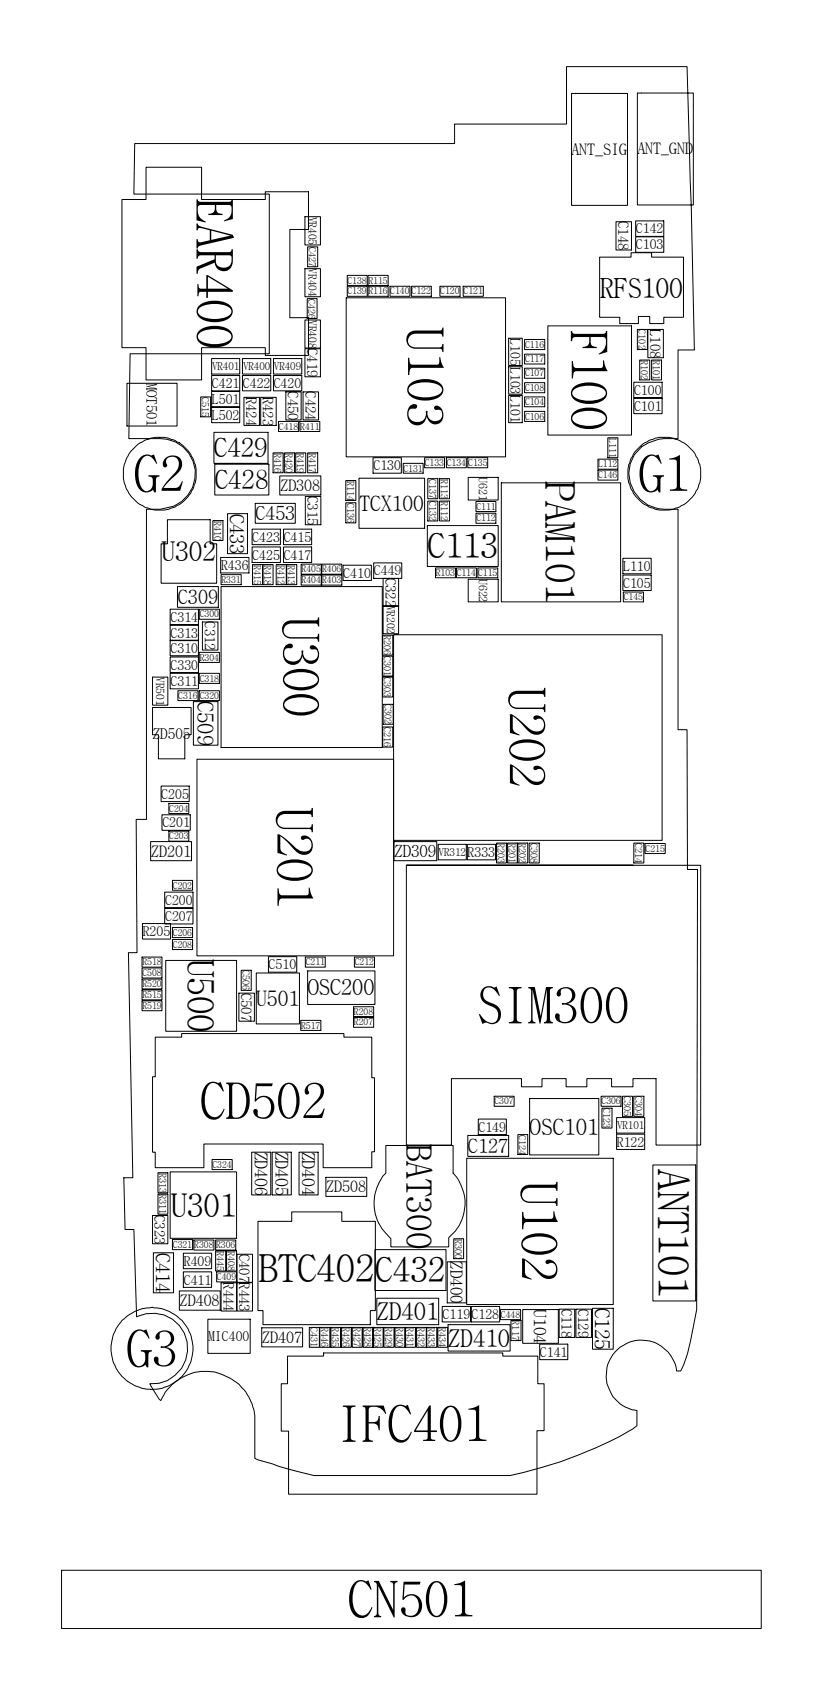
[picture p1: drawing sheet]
<svg xmlns="http://www.w3.org/2000/svg" width="82mm" height="170mm" viewBox="0 0 82 170" stroke-linecap="round" stroke-linejoin="round" font-family="sans-serif">
<g fill="none" stroke="#000" stroke-width=".1">
<path d="M13.6 14.5h32.3v-2h11.3v-5.8h12.2l.4 14 .3 14.6h-1.6v9a5.1 5.1 0 0 0-3.7 .8 3.6 3.6 0 0 0-1 4 3.6 3.6 0 0 0 3.3 2.3h1.4v22.3h.9v14.1h1v44.5l-1 4.4-.7 1.8h-.4a3.6 3.6 0 0 0-3.7-3.1 3.6 3.6 0 0 0-3.4 3.4 3.6 3.6 0 0 0 3.1 3.7v1.5a33.7 33.7 0 0 1-9.6 4.2l-3.2 .8h-19.8l-3.5-.9-2.5-.8v-4.4a5 5 0 0 0-2.7-3.8 4.9 4.9 0 0 0-6.8 2.4l-1.1-1.7a3.6 3.6 0 0 0 3.8-4.3 3.6 3.6 0 0 0-5.1-2.5l-.3-8.8h-.9l-.1-5.2h.9l-.4-22.8h.8v-13.4h1v-31.4h1.4a3.6 3.6 0 0 0 2.9-5.6 3.4 3.4 0 0 0-2.9-1.5h-3.2l.1-8.6h14.1v-16.1h-13.7zM14.7 16.9h5.7v3.3h6.4v-.8h4.4v3.8h-1.9v8.9h1.9v3.8h-4.4v-.8h-6.4v3.3h-5.7v-3.3h-2.4v-14.9h2.4zM57.7 9.4h5.7v11.3h-5.7zM64.4 9.4h5.6v11.3h-5.6zM12.8 38.7h5.1v4.3h-5.1zM21.4 37.9h2.8v1.6h-2.8zM21.4 39.5h2.8v1.6h-2.8zM21.4 36.2h2.8v1.6h-2.8zM24.5 37.9h2.8v1.6h-2.8zM24.5 36.2h2.8v1.6h-2.8zM27.6 37.9h2.9v1.6h-2.9zM27.6 36.2h2.9v1.6h-2.9z"/>
<path d="M28.9 39.6h1.5v2.8h-1.5zM30.6 39.6h1.6v2.8h-1.6zM30.8 35.2h1.6v2.9h-1.6zM30.8 27.1h1.6v2.9h-1.6zM30.8 21.9h1.6v2.8h-1.6zM30.8 32.3h1.6v2.9h-1.6zM31 30.2h1v2h-1zM31.1 24.9h1v2h-1zM35 30.1h16v16h-16zM35.1 27.8h2v1h-2zM35.1 28.9h2v1h-2zM37.2 27.8h2v1h-2z"/>
<path d="M37.2 28.9h2v1h-2zM39.4 28.9h2v1h-2zM41.5 28.9h2.1v1h-2.1zM44.4 28.9h2.1v1h-2.1zM46.8 28.9h2v1h-2zM51.4 39.9h1.3v2.8h-1.3zM51.4 37h1.3v2.8h-1.3zM51.4 34.2h1.3v2.7h-1.3zM53 37.2h2v1h-2zM53 38.7h2v1h-2zM53 34.3h2v1h-2zM53 35.8h2v1h-2z"/>
<path d="M55.3 32.9h8.5v11h-8.5zM60.6 26h3.1v-.5h2.1v.5h3.2v6h-2v.7h-1.4v-.7h-1.1v.7h-1.9v-.7h-2zM62.2 22.4h1.6v2.9h-1.6zM64 38.6h2.9v1.6h-2.9zM64.2 23.9h2.8v1.6h-2.8zM64.2 22.3h2.8v1.6h-2.8zM64.4 33.3h1v2h-1zM64.6 36.4h1v2h-1zM65.4 33.3h1.6v2.8h-1.6zM65.8 36.4h1v2h-1zM16.9 52.5h4.3v2.4h.7v4h-5.6v-4h.6zM17.9 59.2h4.1v2.1h-4.1z"/>
<path d="M20.3 40.1h1v2h-1zM21.4 41.1h2.8v1.6h-2.8zM21.5 52.6h1v2h-1zM21.6 43.7h5.5v3.1h-5.5zM21.7 46.9h5.4v3.1h-5.4zM22.3 56.3h2.8v1.6h-2.8zM22.3 58h2.1v1.1h-2.1zM22.3 59.2h16.3v16.3h-16.3zM23 51.9h2v4h-2zM24.6 40.1h1.6v2.9h-1.6zM25.5 53.4h2.8v1.6h-2.8zM25.5 55.2h2.8v1.6h-2.8z"/>
<path d="M25.5 57h1v2.1h-1zM25.8 50.8h4v2.1h-4zM26.3 40.1h1.6v2.9h-1.6zM26.6 57h1v2.1h-1zM27.6 45.7h1v2.1h-1zM27.9 57h1v2.1h-1zM28.1 42.6h2v1h-2zM28.3 48.1h4.1v1.9h-4.1zM28.6 53.4h2.9v1.6h-2.9zM28.6 55.2h2.9v1.6h-2.9zM28.7 45.7h1v2.1h-1zM28.9 57h1.1v2.1h-1.1z"/>
<path d="M29.9 45.7h1v2.1h-1zM30.3 42.6h2v1h-2zM30.4 58.1h2v1h-2zM30.4 57h2v1h-2zM30.8 50.1h1.6v2.9h-1.6zM31.1 45.7h1v2.1h-1zM32.5 58.1h2v1h-2zM32.5 57h2v1h-2zM34.6 57.1h2.9v1.5h-2.9zM34.9 50.8h1v2h-1zM34.9 48.5h1v2h-1zM36.3 48.3h6.6v5.1h-6.6z"/>
<path d="M37.7 46.2h2.8v1.6h-2.8zM37.7 56.9h2.9v1.5h-2.9zM38.7 58.4h1.6v2.9h-1.6zM40.7 46.8h2v1h-2zM42.9 46.2h2v1h-2zM43.2 53.1h7.1v4.1h-7.1zM43.2 50.6h1v2h-1zM43.2 48.3h1v2.1h-1zM44 57.4h2v1h-2zM44.4 50.6h1v2h-1zM44.4 48.3h1v2.1h-1zM45.1 46.2h2v1h-2z"/>
<path d="M46.1 57.4h2v1h-2zM47.2 46.2h2v1h-2zM47.3 48.2h3v2.3h-3zM47.3 58.5h3v2.3h-3zM48.1 50.7h2v1h-2zM48.1 51.8h2v1.1h-2zM48.3 57.4h2v1h-2zM50.6 48.8h12.1v12h-12.1zM53 40.1h2v1h-2zM53 41.6h2v1h-2zM60.4 47.5h2v1h-2zM60.4 46.4h2v1h-2z"/>
<path d="M61.4 44.2h1v2h-1zM62.9 58.1h2.9v1.5h-2.9zM62.9 56.4h2.9v1.6h-2.9zM62.9 59.8h2.1v1h-2.1zM64 40.2h2.9v1.6h-2.9zM15.4 68.4h1.5v2.8h-1.5zM15.4 71.5h3.9v2.7h-.6v2.4h-2.7v-2.4h-.6zM16.3 79.4h2.8v1.6h-2.8zM17.2 64.7h2.8v1.5h-2.8zM17.2 68h2.8v1.6h-2.8zM17.2 63.1h2.8v1.6h-2.8zM17.2 61.5h2.8v1.6h-2.8z"/>
<path d="M17.2 66.4h2.8v1.5h-2.8zM18 69.8h2v1h-2zM19.5 70.9h2.5v4.4h-2.5zM19.9 76.7h19.8v19.8h-19.8zM20.1 61.5h2.1v1h-2.1zM20.1 68h2.1v1h-2.1zM20.1 69.8h2.1v1h-2.1zM20.1 65.9h2.1v1h-2.1zM20.4 62.8h1.6v2.9h-1.6zM38.6 73.4h1.1v2.1h-1.1zM38.6 66.3h1.1v2h-1.1zM38.6 68.4h1.1v2h-1.1z"/>
<path d="M38.6 64.2h1.1v2h-1.1zM38.7 71.1h1v2.1h-1zM38.7 61.2h1.6v2.8h-1.6zM39.7 64.1h27.2v20.8h-27.2zM14.3 97.8h2.1v1h-2.1zM14.3 100h2.1v1h-2.1zM14.3 96.7h2.1v1h-2.1zM14.3 98.9h2.1v1h-2.1zM14.4 93.3h2.8v1.5h-2.8zM15.2 85h4.1v1.9h-4.1zM16.4 82.3h2.8v1.6h-2.8zM16.6 90.1h2.9v1.6h-2.9z"/>
<path d="M16.6 91.8h2.9v1.5h-2.9zM16.7 97h7.2v7.2h-7.2zM17.1 83.9h2v1.1h-2zM17.1 81.2h2v1h-2zM17.4 88.9h2v1h-2zM17.4 93.7h2v1h-2zM17.4 94.9h2v1h-2zM24.4 98h1v2h-1zM25.9 98.3h4.3v5.1h-4.3zM27.1 96.6h2.9v1.6h-2.9zM30.8 96.7h2v1h-2zM31.1 98.1h6.8v3.4h-6.8z"/>
<path d="M35.8 96.7h2v1h-2zM39.8 85h4.3v1.9h-4.3zM41 87.4h29.8v28.3h-4.6v-6.8h-2.3v.9h-2.1v-.9h-2.5v.9h-2.1v-.9h-2.5v.9h-2v-.9h-7.1v6.8h-4.6zM44.3 85.3h2.8v1.5h-2.8zM47.2 85.3h2.8v1.5h-2.8zM50.1 85.2h1v2h-1zM51.2 85.2h1v2h-1zM52.3 85.2h1v2h-1zM53.4 85.2h1.1v2h-1.1zM64 85.2h1v2h-1zM65.1 85.2h2.1v1h-2.1zM14.3 101.1h2.1v1h-2.1z"/>
<path d="M15.7 104.8h2.6v-.4h16.4v.4h2.8v4.1h.3v7.4h-.3v1.6h-4.9v-2.4h-12v2.4h-4.9v-1.5h-.3v-7.6h.3zM16 118.4h.9v2.1h-.9zM17.2 118.4h6.7v6.7h-6.7zM21.4 117.1h2v1h-2zM24.1 100.3h1.6v2.8h-1.6zM25.4 116.4h1.9v4.3h-1.9zM27.5 116.4h1.9v4.3h-1.9zM30.2 116.4h1.9v4.3h-1.9zM30.4 103.1h2v1h-2zM32.9 118.9h4.1v1.9h-4.1zM35.7 102.7h2v1.1h-2zM35.7 101.7h2v1h-2z"/>
<path d="M39 115.7h6.8v2.8a4.5 4.5 0 0 1-.5 6.5v.9h-5.8v-.8a4.6 4.6 0 0 1-.5-6.6zM47.1 117h14.8v14.8h-14.8zM47.2 114.7h4.2v2.1h-4.2zM48.3 113h2.8v1.6h-2.8zM49.9 110.7h2v1h-2zM52.3 114.6h1v2h-1zM53.5 111h7v5.6h-7zM60.7 110.7h2v1h-2zM60.8 111.9h1v2h-1zM62.3 114.6h2.8v1.5h-2.8zM62.3 112.9h2.8v1.5h-2.8zM62.9 110.7h1v2.1h-1z"/>
<path d="M64 110.7h1v2.1h-1zM65.9 117.7h4.3v13.7h-4.3zM12.3 133.4a4.1 4.1 0 0 1 6.2 .1 4.1 4.1 0 0 1-.8 6.1 4.1 4.1 0 0 1-6-1.4 4.2 4.2 0 0 1 .6-4.8zM15.4 122.8h1.5v2.8h-1.5zM15.5 126.5h2v4.1h-2zM16 120.6h.9v2h-.9zM17.4 125.2h2v1h-2zM18.1 130.4h4.1v1.9h-4.1zM18.5 128.5h2.9v1.5h-2.9zM18.5 126.6h2.9v1.5h-2.9zM19.6 125.2h2v1.1h-2zM21 133.2h4.3v3.5h-4.3z"/>
<path d="M21.8 125.2h2v1.1h-2zM21.8 126.3h1v2.1h-1zM21.9 128.5h2v1h-2zM22.3 129.6h1.6v2.8h-1.6zM22.9 126.3h1v2.1h-1zM23.9 126.7h1.6v2.8h-1.6zM23.9 129.6h1.6v2.8h-1.6zM26 123.4h3.5v-1h5v1h3.4v9h-.5v1.4h-10.8v-1.4h-.6zM26.4 134.1h4.2v1.9h-4.2zM29 137h3.7v-.3h18.1v.3h3.5v2.8h.6v4.7h-.7v6.4h-25.1v-6.4h-.7v-4.7h.6zM31.2 134.1h1.1v2h-1.1zM32.3 134.1h1v2h-1z"/>
<path d="M33.4 134.1h1v2h-1zM34.5 134.1h1v2h-1zM35.6 134.1h1v2h-1zM36.7 134.1h1v2h-1zM37.7 134.1h1v2h-1zM37.9 126.2h7.1v4.1h-7.1zM38.1 131.1h6.2v2.7h-6.2zM38.8 134.1h1v2h-1zM39.9 134.1h1v2h-1zM40.9 134.1h1v2h-1zM42.1 134.1h.9v2h-.9zM43.1 134.1h1v2h-1z"/>
<path d="M44.2 134.1h1v2h-1zM44.7 132h2.8v1.5h-2.8zM45.2 127.4h1.9v4.2h-1.9zM45.2 133.8h6.3v2.7h-6.3zM45.8 125.1h1v2h-1zM47.6 132h2.9v1.5h-2.9zM50.5 132.3h2.1v1h-2.1zM51.6 133.4h1v2h-1zM52.8 132.3h3.6v3.4h-3.6zM54.5 135.8h2.8v1.5h-2.8zM56.5 132.2h1.5v2.9h-1.5zM58.2 132.2h1.5v2.9h-1.5z"/>
<path d="M59.8 132.1h2.1v4.2h-2.1zM6.2 158.6h70.7v5.9h-70.7z"/>
<circle cx="16.1" cy="47.9" r="3.7"/>
<circle cx="67.1" cy="47.8" r="3.7"/>
</g>
<g font-size="5.1">
<text x="19.8" y="20" transform="rotate(90 19.8 20)">EAR400</text>
<text x="41.1" y="33" transform="rotate(90 41.1 33)">U103</text>
<text x="57.7" y="33.4" transform="rotate(90 57.7 33.4)">F100</text>
<text x="13.6" y="49.7">G2</text>
<text x="64.5" y="49.7">G1</text>
<text x="28.6" y="62.3" transform="rotate(90 28.6 62.3)">U300</text>
<text x="51.4" y="69.4" transform="rotate(90 51.4 69.4)">U202</text>
<text x="27.9" y="81.5" transform="rotate(90 27.9 81.5)">U201</text>
<text x="48.2" y="103.4">SIM300</text>
<text x="20.2" y="113">CD502</text>
<text x="52.6" y="119.3" transform="rotate(90 52.6 119.3)">U102</text>
<text x="12.8" y="138">G3</text>
<text x="34" y="145.6">IFC401</text>
<text x="35.1" y="163.3">CN501</text>
</g>
<text font-size="4.3" x="66.5" y="118.1" transform="rotate(90 66.5 118.1)">ANT101</text>
<text font-size="4.1" x="55.1" y="48.6" transform="rotate(90 55.1 48.6)">PAM101</text>
<text font-size="3.9" x="26.1" y="129.5">BTC402</text>
<text font-size="3.7" x="18.9" y="96.9" transform="rotate(90 18.9 96.9)">U500</text>
<g font-size="3.5">
<text x="43.2" y="56.4">C113</text>
<text x="41" y="115.5" transform="rotate(90 41 115.5)">BAT300</text>
<text x="37.9" y="129.5">C432</text>
</g>
<text font-size="3.3" x="17.2" y="122.9">U301</text>
<g font-size="2.8">
<text x="60.6" y="30.1">RFS100</text>
<text x="16.3" y="56.7">U302</text>
</g>
<g font-size="2.7">
<text x="21.6" y="46.2">C429</text>
<text x="21.7" y="49.4">C428</text>
</g>
<g font-size="2.5">
<text x="38.1" y="133.3">ZD401</text>
<text x="45.3" y="136">ZD410</text>
</g>
<g font-size="2.3">
<text x="20" y="70.8" transform="rotate(90 20 70.8)">C509</text>
<text x="31.1" y="100.5">OSC200</text>
<text x="53.5" y="114.6">OSC101</text>
</g>
<g font-size="2.2">
<text x="36.3" y="51.6">TCX100</text>
<text x="25.9" y="101.6">U501</text>
</g>
<text font-size="2.1" x="60.1" y="132.1" transform="rotate(90 60.1 132.1)">C125</text>
<g font-size="2">
<text x="23.2" y="51.9" transform="rotate(90 23.2 51.9)">C433</text>
<text x="25.8" y="52.5">C453</text>
<text x="18" y="61">C309</text>
<text x="47.3" y="116.5">C127</text>
<text x="15.7" y="126.5" transform="rotate(90 15.7 126.5)">C414</text>
</g>
<g font-size="1.8">
<text x="25.7" y="116.3" transform="rotate(90 25.7 116.3)">ZD406</text>
<text x="27.8" y="116.3" transform="rotate(90 27.8 116.3)">ZD405</text>
<text x="30.5" y="116.3" transform="rotate(90 30.5 116.3)">ZD404</text>
</g>
<g font-size="1.7">
<text x="39.8" y="86.6">ZD309</text>
<text x="45.5" y="127.4" transform="rotate(90 45.5 127.4)">ZD400</text>
<text x="53.9" y="132.2" transform="rotate(90 53.9 132.2)">U104</text>
</g>
<g font-size="1.6">
<text x="57.7" y="15.6">ANT_SIG</text>
<text x="64.4" y="15.6">ANT_GND</text>
<text x="28.3" y="49.6">ZD308</text>
<text x="15.3" y="86.5">ZD201</text>
<text x="32.9" y="120.4">ZD508</text>
<text x="18.2" y="131.9">ZD408</text>
<text x="26.5" y="135.6">ZD407</text>
</g>
<g font-size="1.5">
<text x="62.4" y="22.3" transform="rotate(90 62.4 22.3)">C148</text>
<text x="31" y="35.2" transform="rotate(90 31 35.2)">C419</text>
<text x="65.7" y="33.2" transform="rotate(90 65.7 33.2)">L108</text>
<text x="14.8" y="38.7" transform="rotate(90 14.8 38.7)">MOT501</text>
<text x="24.9" y="40.1" transform="rotate(90 24.9 40.1)">R424</text>
<text x="26.6" y="40.1" transform="rotate(90 26.6 40.1)">R423</text>
<text x="29.1" y="39.5" transform="rotate(90 29.1 39.5)">C450</text>
<text x="30.8" y="39.5" transform="rotate(90 30.8 39.5)">C424</text>
<text x="31.1" y="50.1" transform="rotate(90 31.1 50.1)">C315</text>
<text x="38.9" y="58.4" transform="rotate(90 38.9 58.4)">C322</text>
<text x="20.7" y="62.8" transform="rotate(90 20.7 62.8)">C312</text>
<text x="15.4" y="74.6">ZD505</text>
<text x="24.4" y="100.2" transform="rotate(90 24.4 100.2)">C507</text>
<text x="15.6" y="122.7" transform="rotate(90 15.6 122.7)">C323</text>
<text x="22.6" y="129.5" transform="rotate(90 22.6 129.5)">R444</text>
<text x="24.2" y="126.6" transform="rotate(90 24.2 126.6)">C407R443</text>
<text x="56.7" y="132.2" transform="rotate(90 56.7 132.2)">C118</text>
<text x="58.4" y="132.2" transform="rotate(90 58.4 132.2)">C129</text>
</g>
<g font-size="1.4">
<text x="64.2" y="23.6">C142</text>
<text x="64.2" y="25.2">C103</text>
<text x="51.5" y="34.1" transform="rotate(90 51.5 34.1)">L105L103L101</text>
<text x="21.4" y="40.8">L501</text>
<text x="21.4" y="39.2">C421 C422 C420</text>
<text x="64" y="39.9">C100</text>
<text x="64" y="41.5">C101</text>
<text x="21.4" y="42.4">L502</text>
<text x="37.7" y="47.5">C130</text>
<text x="22.3" y="57.6">R436</text>
<text x="25.5" y="54.7">C423 C415</text>
<text x="25.5" y="56.5">C425 C417</text>
<text x="34.7" y="58.4">C410 C449</text>
<text x="62.9" y="59.4">C105</text>
<text x="62.9" y="57.7">L110</text>
<text x="17.2" y="65.9">C310</text>
<text x="17.2" y="64.4">C313</text>
<text x="17.2" y="62.8">C314</text>
<text x="17.2" y="69.3">C311</text>
<text x="17.2" y="67.6">C330</text>
<text x="16.3" y="80.7">C205</text>
<text x="16.4" y="83.6">C201</text>
<text x="47.2" y="86.6">R333</text>
<text x="14.4" y="94.6">R205</text>
<text x="16.7" y="91.4">C200</text>
<text x="16.7" y="93">C207</text>
<text x="27.1" y="97.9">C510</text>
<text x="48.3" y="114.3">C149</text>
<text x="62.3" y="115.8">R122</text>
<text x="18.6" y="127.9">R409</text>
<text x="18.6" y="129.8">C411</text>
<text x="21" y="135.4">MIC400</text>
<text x="44.7" y="133.2">C119C128</text>
<text x="54.5" y="137.1">C141</text>
</g>
<g font-size="1.2">
<text x="48.3" y="48.2" transform="rotate(90 48.3 48.2)">U621</text>
<text x="48.3" y="58.5" transform="rotate(90 48.3 58.5)">U622</text>
</g>
<g font-size="1.1">
<text x="31.2" y="21.9" transform="rotate(90 31.2 21.9)">VR405</text>
<text x="31.2" y="27.1" transform="rotate(90 31.2 27.1)">VR404</text>
<text x="31.2" y="32.3" transform="rotate(90 31.2 32.3)">VR408</text>
<text x="21.4" y="37.4">VR401 VR400 VR409</text>
<text x="39" y="61.2" transform="rotate(90 39 61.2)">VR202</text>
<text x="15.8" y="68.4" transform="rotate(90 15.8 68.4)">VR501</text>
<text x="44.3" y="86.5">VR312</text>
<text x="62.3" y="114.1">VR101</text>
</g>
<g font-size="1">
<text x="31.2" y="24.9" transform="rotate(90 31.2 24.9)">C427</text>
<text x="35.1" y="28.6">C138 R115</text>
<text x="35.1" y="29.7">C139 R116 C140 C122</text>
<text x="44.5" y="29.7">C120 C121</text>
<text x="31.1" y="30.2" transform="rotate(90 31.1 30.2)">C426</text>
<text x="53" y="35.1">C116</text>
<text x="64.5" y="33.3" transform="rotate(90 64.5 33.3)">C102</text>
<text x="20.4" y="40.1" transform="rotate(90 20.4 40.1)">C515</text>
<text x="53" y="36.6">C117</text>
<text x="53" y="40.9">C104</text>
<text x="53" y="38">C107</text>
<text x="53" y="39.5">C108</text>
<text x="64.7" y="36.4" transform="rotate(90 64.7 36.4)">R102</text>
<text x="65.9" y="36.4" transform="rotate(90 65.9 36.4)">R101</text>
<text x="27.7" y="45.7" transform="rotate(90 27.7 45.7)">R416</text>
<text x="28.2" y="43.4">C418 R411</text>
<text x="28.8" y="45.7" transform="rotate(90 28.8 45.7)">R420</text>
<text x="30" y="45.7" transform="rotate(90 30 45.7)">R419</text>
<text x="31.2" y="45.7" transform="rotate(90 31.2 45.7)">R417</text>
<text x="40.7" y="47.6">C131</text>
<text x="42.9" y="47.1">C133 C134 C135</text>
<text x="53" y="42.4">C106</text>
<text x="60.4" y="47.2">L112</text>
<text x="61.5" y="44.2" transform="rotate(90 61.5 44.2)">L111</text>
<text x="21.6" y="52.6" transform="rotate(90 21.6 52.6)">R410</text>
<text x="35" y="48.5" transform="rotate(90 35 48.5)">R114 C136</text>
<text x="43.3" y="48.3" transform="rotate(90 43.3 48.3)">C137 C132</text>
<text x="44.5" y="48.3" transform="rotate(90 44.5 48.3)">R113 R112</text>
<text x="48.1" y="51.5">C111</text>
<text x="48.1" y="52.7">C112</text>
<text x="60.4" y="48.3">C146</text>
<text x="22.4" y="58.9">R331</text>
<text x="25.6" y="57" transform="rotate(90 25.6 57)">R415</text>
<text x="26.7" y="57" transform="rotate(90 26.7 57)">R418</text>
<text x="28" y="57" transform="rotate(90 28 57)">R412</text>
<text x="29.1" y="57" transform="rotate(90 29.1 57)">R413</text>
<text x="30.5" y="58.9">R404R403</text>
<text x="30.5" y="57.8">R405R406</text>
<text x="44" y="58.2">R103 C114 C115</text>
<text x="20.2" y="62.4">C300</text>
<text x="38.8" y="64.2" transform="rotate(90 38.8 64.2)">R206C301C303</text>
<text x="63" y="60.6">C145</text>
<text x="18" y="70.6">C316 C320</text>
<text x="20.2" y="68.8">C318</text>
<text x="20.2" y="66.7">R304</text>
<text x="38.8" y="71.1" transform="rotate(90 38.8 71.1)">C302 C216</text>
<text x="17.1" y="82">C204</text>
<text x="17.1" y="84.8">C203</text>
<text x="17.5" y="89.7">C202</text>
<text x="50.2" y="85.1" transform="rotate(90 50.2 85.1)">R203</text>
<text x="51.3" y="85.1" transform="rotate(90 51.3 85.1)">R201</text>
<text x="52.4" y="85.1" transform="rotate(90 52.4 85.1)">R202</text>
<text x="53.6" y="85.1" transform="rotate(90 53.6 85.1)">C308</text>
<text x="64.1" y="85.1" transform="rotate(90 64.1 85.1)">C214</text>
<text x="65.2" y="86">C215</text>
<text x="17.5" y="94.5">C206</text>
<text x="17.5" y="95.7">C208</text>
<text x="14.4" y="98.6">C508</text>
<text x="14.4" y="100.8">R515</text>
<text x="14.4" y="97.5">R518</text>
<text x="14.4" y="101.9">R519</text>
<text x="14.4" y="99.7">R520</text>
<text x="24.5" y="98" transform="rotate(90 24.5 98)">C506</text>
<text x="30.9" y="97.5">C211</text>
<text x="35.8" y="97.5">C212</text>
<text x="30.4" y="103.9">R517</text>
<text x="35.7" y="103.6">R207</text>
<text x="35.7" y="102.5">R208</text>
<text x="49.9" y="111.5">C307</text>
<text x="60.7" y="111.5">C306</text>
<text x="60.9" y="111.9" transform="rotate(90 60.9 111.9)">C123</text>
<text x="63" y="110.7" transform="rotate(90 63 110.7)">C305</text>
<text x="64.1" y="110.7" transform="rotate(90 64.1 110.7)">C304</text>
<text x="16.1" y="118.4" transform="rotate(90 16.1 118.4)">R313R311</text>
<text x="21.5" y="117.9">C324</text>
<text x="52.4" y="114.6" transform="rotate(90 52.4 114.6)">C124</text>
<text x="45.9" y="125.1" transform="rotate(90 45.9 125.1)">R300</text>
<text x="17.5" y="126">C321 R308 R306</text>
<text x="21.9" y="129.3">C409</text>
<text x="21.9" y="126.3" transform="rotate(90 21.9 126.3)">R445</text>
<text x="23" y="126.3" transform="rotate(90 23 126.3)">R408</text>
<text x="31.4" y="134.1" transform="rotate(90 31.4 134.1)">C431</text>
<text x="32.4" y="134.1" transform="rotate(90 32.4 134.1)">R446</text>
<text x="33.5" y="134.1" transform="rotate(90 33.5 134.1)">R435</text>
<text x="34.6" y="134.1" transform="rotate(90 34.6 134.1)">R426</text>
<text x="35.7" y="134.1" transform="rotate(90 35.7 134.1)">R427</text>
<text x="36.8" y="134.1" transform="rotate(90 36.8 134.1)">R428</text>
<text x="37.8" y="134.1" transform="rotate(90 37.8 134.1)">R425</text>
<text x="38.9" y="134.1" transform="rotate(90 38.9 134.1)">R429</text>
<text x="40" y="134.1" transform="rotate(90 40 134.1)">R430</text>
<text x="41.1" y="134.1" transform="rotate(90 41.1 134.1)">R431</text>
<text x="42.2" y="134.1" transform="rotate(90 42.2 134.1)">R432</text>
<text x="43.2" y="134.1" transform="rotate(90 43.2 134.1)">R433</text>
<text x="44.3" y="134.1" transform="rotate(90 44.3 134.1)">R434</text>
<text x="50.6" y="133.1">C448</text>
<text x="51.7" y="133.4" transform="rotate(90 51.7 133.4)">R117</text>
</g>
</svg>
